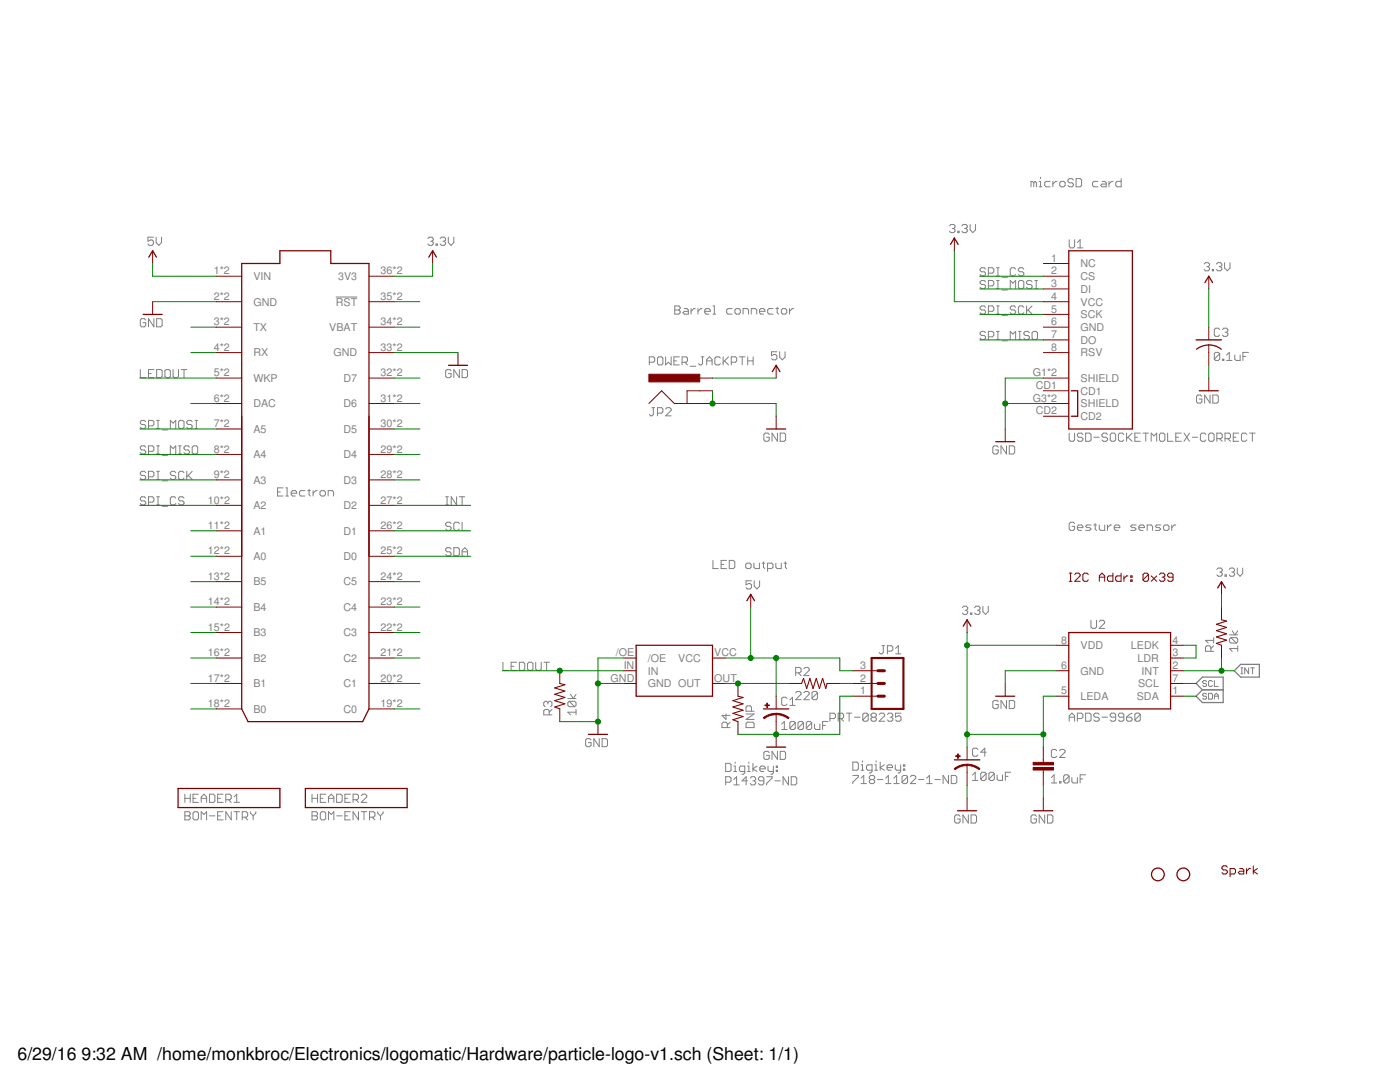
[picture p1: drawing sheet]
<svg xmlns="http://www.w3.org/2000/svg" width="279mm" height="216mm" viewBox="0 0 279 216" stroke-linecap="round" stroke-linejoin="round" font-family="sans-serif">
<g fill="none" stroke="#808080" stroke-width=".2">
<path d="M206.3 36.5l-.3-.3h-.2v1.1M206.3 36.5v.8M206.3 36.5l.3-.3 .2 .3v.8M207.4 36.2h.3v1.1M207.4 37.3h.5M207.7 35.4v.2M209.6 36.2h-.8l-.3 .3v.5l.3 .3h.8M210.1 36.2v1.1M210.9 36.2h-.2l-.6 .5M211.8 36.2h.5l.3 .3v.5l-.3 .3h-.5l-.3-.3v-.5zM214.2 35.9l-.2-.3h-.6l-.3 .3v.3l.3 .3h.6l.2 .2v.3l-.2 .3h-.6l-.3-.3M214.8 35.6h.8l.3 .3v1.1l-.3 .3h-.8z"/>
<path d="M219.1 36.2h-.8l-.3 .3v.5l.3 .3h.8M219.9 36.2h.6l.3 .3v.8h-.9l-.2-.3 .2-.3h.9M221.3 36.2v1.1M222.1 36.2h-.3l-.5 .5M223.8 35.6v1.7h-.9l-.2-.3v-.5l.2-.3h.9M30.6 47.3h-1.1v.8l.8-.2 .3 .2v.6l-.3 .3h-.5l-.3-.3M31.2 47.3v1.1l.5 .6 .5-.6v-1.1M67 59.3h4.3M85.4 47.6l.3-.3h.5l.3 .3v.3l-.3 .2M85.9 48.1h.3M86.2 48.1l.3 .3v.3l-.3 .3h-.5l-.3-.3M87 48.7h.3v.3h-.3z"/>
<path d="M87.8 47.6l.3-.3h.6l.2 .3v.3l-.2 .2M88.4 48.1h.3M88.7 48.1l.2 .3v.3l-.2 .3h-.6l-.3-.3M89.5 47.3v1.1l.5 .6 .6-.6v-1.1M189.5 45.1l.3-.3h.5l.3 .3v.2l-.3 .3M190.1 45.6h.2M190.3 45.6l.3 .3v.2l-.3 .3h-.5l-.3-.3M191.2 46.1h.2v.3h-.2zM192 45.1l.2-.3h.6l.2 .3v.2l-.2 .3M192.5 45.6h.3M192.8 45.6l.2 .3v.2l-.2 .3h-.6l-.2-.3M193.6 44.8v1.1l.5 .5 .6-.5v-1.1"/>
<path d="M196.7 53.7l-.3-.3h-.5l-.3 .3v.3l.3 .2h.5l.3 .3v.3l-.3 .3h-.5l-.3-.3M196.7 56.2l-.3-.2h-.5l-.3 .2v.3l.3 .3h.5l.3 .2v.3l-.3 .3h-.5l-.3-.3M197.3 57h.8l.2-.2v-.6l-.2-.2h-.8v1.6M197.3 54.5h.8l.2-.3v-.5l-.2-.3h-.8v1.7M198.9 56h.5M198.9 57.6h.5M198.9 53.4h.5M198.9 55.1h.5M199.2 53.4v1.7M199.2 56v1.6M200 57.9h1.1M200 55.3h1.1"/>
<path d="M201.6 57.6v-1.6l.5 .5 .6-.5v1.6M202.7 53.7l-.3-.3h-.5l-.3 .3v1.1l.3 .3h.5l.3-.3M203.5 56h.5l.3 .2v1.1l-.3 .3h-.5l-.3-.3v-1.1zM204.3 53.7l-.3-.3h-.5l-.3 .3v.3l.3 .2h.5l.3 .3v.3l-.3 .3h-.5l-.3-.3M206 56.2l-.3-.2h-.6l-.2 .2v.3l.2 .3h.6l.3 .2v.3l-.3 .3h-.6l-.2-.3M206.5 56h.6M206.5 57.6h.6M206.8 56v1.6M213.4 47.8v1.4l.3 .3h.5l.3-.3v-1.4M215 48.4l.6-.6v1.7M215 49.5h1.1M240.3 52.7l.3-.3h.5l.3 .3v.3l-.3 .2"/>
<path d="M240.8 53.2h.3M241.1 53.2l.3 .3v.3l-.3 .2h-.5l-.3-.2M241.9 53.8h.3v.2h-.3zM242.8 52.7l.2-.3h.6l.2 .3v.3l-.2 .2M243.3 53.2h.3M243.6 53.2l.2 .3v.3l-.2 .2h-.6l-.2-.2M244.4 52.4v1.1l.5 .5 .6-.5v-1.1M28 73.7v1.7h1.1M29.1 63.9l-.3-.3h-.5l-.3 .3v1l.3 .3h.5l.3-.3v-.5h-.6M29.6 74.5h.6M30.7 73.7h-1.1v1.7h1.1M30.7 63.6v1.6l-1.1-1.6v1.6"/>
<path d="M31.3 73.7h.8l.3 .3v1.1l-.3 .3h-.8zM31.3 63.6h.8l.3 .3v1l-.3 .3h-.8zM32.9 74l.3-.3h.5l.3 .3v1.1l-.3 .3h-.5l-.3-.3zM34.5 73.7v1.4l.3 .3h.5l.3-.3v-1.4M36.2 73.7h1.1M36.7 73.7v1.7M90 74l-.2-.3h-.6l-.3 .3v1.1l.3 .3h.6l.2-.3v-.6h-.5M91.7 73.7v1.7l-1.1-1.7v1.7M92.2 73.7h.8l.3 .3v1.1l-.3 .3h-.8zM129.6 72.3h.8l.3-.3v-.5l-.3-.3h-.8v1.6M131.2 71.5l.3-.3h.5l.3 .3v1.1l-.3 .2h-.5l-.3-.2zM132.8 71.2v1.6l.6-.5 .5 .5v-1.6"/>
<path d="M134.5 72h.5M134.7 61h.8l.2 .3v.3l-.2 .2 .2 .3v.3l-.2 .3h-.8zM134.7 61.8h.8M135.6 71.2h-1.1v1.6h1.1M136.1 72.3h.8l.3-.3v-.5l-.3-.3h-.8v1.6M136.6 61.6h.5l.3 .2v.9h-.8l-.3-.3 .3-.3h.8M136.7 72.3l.5 .5M137.8 73.1h1.1M137.9 61.6v1.1M138.7 61.6h-.2l-.6 .5M139.3 61.6v1.1M139.9 71.2h.6"/>
<path d="M140.1 61.6h-.3l-.5 .5M140.2 71.2v1.4l-.3 .2h-.2l-.3-.2M140.7 62.1h1.1v-.3l-.3-.2h-.6l-.2 .2v.6l.2 .3h.6M141 72h1.1M141 72.8v-1.1l.6-.5 .5 .5v1.1M142.3 61h.3v1.7M142.3 62.7h.5M143.8 71.5l-.3-.3h-.6l-.2 .3v1.1l.2 .2h.6l.3-.2M144.3 71.2v1.6M144.6 72l.8 .8M145.4 71.2l-1.1 1.1M145.9 72.3h.9l.2-.3v-.5l-.2-.3h-.9v1.6"/>
<path d="M146.1 61.6h-.8l-.3 .2v.6l.3 .3h.8M146.9 61.6h.6l.2 .2v.6l-.2 .3h-.6l-.2-.3v-.6zM147.6 71.2h1.1M148.1 71.2v1.6M148.3 62.7v-1.1h.8l.3 .2v.9M149.2 72h1.1M149.2 71.2v1.6M149.9 62.7v-1.1h.8l.3 .2v.9M150.3 71.2v1.6M151.6 62.1h1.1v-.3l-.3-.2h-.6l-.2 .2v.6l.2 .3h.6M154.3 61.6h-.8l-.3 .2v.6l.3 .3h.8M154.8 61.6h.6"/>
<path d="M155 70.2h-1v.8l.5-.3h.3l.2 .3v.5l-.2 .3h-.6l-.2-.3M155.1 61.3v1.1l.3 .3M155.6 70.2v1.1l.5 .5 .6-.5v-1.1M155.9 61.8l.3-.2h.5l.3 .2v.6l-.3 .3h-.5l-.3-.3zM157.6 61.6v1.1M158.4 61.6h-.3l-.5 .5M196.7 66.4l-.3-.3h-.5l-.3 .3v.3l.3 .2h.5l.3 .3v.3l-.3 .3h-.5l-.3-.3M196.7 61.3l-.3-.3h-.5l-.3 .3v.3l.3 .2h.5l.3 .3v.3l-.3 .3h-.5l-.3-.3M197.3 62.1h.8l.2-.3v-.5l-.2-.3h-.8v1.7M197.3 67.2h.8l.2-.3v-.5l-.2-.3h-.8v1.7M198.9 61h.5M198.9 62.7h.5"/>
<path d="M198.9 66.1h.5M198.9 67.8h.5M199.2 61v1.7M199.2 66.1v1.7M200 68h1.1M200 62.9h1.1M201.6 67.8v-1.7l.5 .6 .6-.6v1.7M202.7 61.3l-.3-.3h-.5l-.3 .3v.3l.3 .2h.5l.3 .3v.3l-.3 .3h-.5l-.3-.3M203.2 66.1h.6M203.2 67.8h.6M203.5 66.1v1.7M204.3 61.3l-.3-.3h-.5l-.3 .3v1.1l.3 .3h.5l.3-.3"/>
<path d="M204.9 61v1.7M205.1 61.8l.9 .9M205.4 66.4l-.3-.3h-.5l-.3 .3v.3l.3 .2h.5l.3 .3v.3l-.3 .3h-.5l-.3-.3M206 61l-1.1 1.1M206.2 66.1h.6l.3 .3v1.1l-.3 .3h-.6l-.2-.3v-1.1zM239.9 79.1l-.3-.3h-.5l-.3 .3v1.1l.3 .2h.5l.3-.2v-.6h-.6M241.5 78.8v1.6l-1.1-1.6v1.6M242 78.8h.9l.2 .3v1.1l-.2 .2h-.9zM243.4 65.8l-.3-.3h-.5l-.3 .3v1l.3 .3h.5l.3-.3M243.4 70.6l-.3-.3h-.5l-.3 .3v1.1M243.4 70.6v1.1l-.3 .2h-.5l-.3-.2M243.4 70.6l-1.1 1.1"/>
<path d="M244 65.8l.2-.3h.6l.2 .3v.2l-.2 .3M244 71.7h.2v.2h-.2zM244.5 66.3h.3M244.8 71.9h1.1M244.8 70.8l.5-.5v1.6M244.8 66.3l.2 .3v.2l-.2 .3h-.6l-.2-.3M246.4 70.8v.9l.3 .2h.8v-1.1M248.1 71.1h.5M249.2 70.3h-1.1v1.6M29.1 89.2l-.3-.2h-.5l-.3 .2v.3l.3 .3h.5l.3 .3v.2l-.3 .3h-.5l-.3-.3M29.1 84.2l-.3-.3h-.5l-.3 .3v.2l.3 .3h.5l.3 .3v.2l-.3 .3h-.5l-.3-.3M29.1 94.3l-.3-.3h-.5l-.3 .3v.3l.3 .3h.5l.3 .2v.3l-.3 .3h-.5l-.3-.3"/>
<path d="M29.1 99.4l-.3-.3h-.5l-.3 .3v.3l.3 .2h.5l.3 .3v.3l-.3 .3h-.5l-.3-.3M29.6 90.1h.8l.3-.3v-.6l-.3-.2h-.8v1.6M29.6 85h.8l.3-.3v-.5l-.3-.3h-.8v1.6M29.6 95.1h.8l.3-.2v-.6l-.3-.3h-.8v1.7M31.3 89h.5M31.3 90.6h.5M31.3 83.9h.5M31.3 85.5h.5M31.3 94h.5M31.3 95.7h.5M31.3 99.1h.5M31.5 83.9v1.6"/>
<path d="M31.5 89v1.6M31.5 94v1.7M31.5 99.1v1.7M32.4 85.8h1M32.4 90.9h1M32.4 95.9h1M34 85.5v-1.6l.5 .5 .6-.5v1.6M34 90.6v-1.6l.5 .5 .6-.5v1.6M35.1 94.3l-.3-.3h-.5l-.3 .3v.3l.3 .3h.5l.3 .2v.3l-.3 .3h-.5l-.3-.3M35.1 99.4l-.3-.3h-.5l-.3 .3v1.1l.3 .3h.5l.3-.3M35.6 89h.6M35.6 90.6h.6"/>
<path d="M35.9 83.9h.5l.3 .3v1l-.3 .3h-.5l-.3-.3v-1zM35.9 89v1.6M36.7 94.3l-.3-.3h-.5l-.3 .3v1.1l.3 .3h.5l.3-.3M36.7 99.4l-.3-.3h-.5l-.3 .3v.3l.3 .2h.5l.3 .3v.3l-.3 .3h-.5l-.3-.3M37.3 94v1.7M37.5 94.9l.9 .8M37.8 89.2l-.3-.2h-.5l-.3 .2v.3l.3 .3h.5l.3 .3v.2l-.3 .3h-.5l-.3-.3M38.4 89.2l.2-.2h.6l.3 .2v1.1l-.3 .3h-.6l-.2-.3zM38.4 84.2l-.3-.3h-.6l-.2 .3v.2l.2 .3h.6l.3 .3v.2l-.3 .3h-.6l-.2-.3M38.4 94l-1.1 1.1M38.9 83.9h.6M38.9 85.5h.6"/>
<path d="M39.2 83.9v1.6M55.4 98.2h.5M56.5 97.3h-1.1v1.7h1.1M57 97.3h.3v1.7M57 99h.6M58.1 98.4h1.1v-.2l-.3-.3h-.5l-.3 .3v.5l.3 .3h.5M60.9 97.9h-.9l-.2 .3v.5l.2 .3h.9M61.4 97.9h.5M61.7 97.6v1.1l.2 .3M62.5 97.9v1.1M63.3 97.9h-.3l-.5 .5M63.9 98.2l.2-.3h.6l.2 .3v.5l-.2 .3h-.6l-.2-.3z"/>
<path d="M65.5 99v-1.1h.8l.3 .3v.8M88.9 99.1h.6M89.2 99.1v1.7M91.1 99.1v1.7l-1.1-1.7v1.7M91.7 99.1h1.1M92.2 99.1v1.7M130.1 81.3h.6M130.4 81.3v1.4l-.3 .3h-.2l-.3-.3M131.2 82.4h.8l.3-.2v-.6l-.3-.3h-.8v1.7M132.8 81.6l.3-.3h.6l.2 .3v.3l-1.1 1.1h1.1M153.5 86.7l-.3-.3h-.5l-.3 .3v1.1l.3 .3h.5l.3-.3v-.6h-.5M155.2 86.4v1.7l-1.1-1.7v1.7"/>
<path d="M155.7 86.4h.8l.3 .3v1.1l-.3 .3h-.8zM199.2 89.2l-.2-.2h-.6l-.3 .2v1.1l.3 .3h.6l.2-.3v-.5h-.5M200.9 89v1.6l-1.1-1.6v1.6M201.4 89h.8l.3 .2v1.1l-.3 .3h-.8zM213.4 86.4v1.4l.3 .3h.5l.3-.3v-1.4M216.1 86.7l-.3-.3h-.5l-.3 .3v.3l.3 .2h.5l.3 .3v.3l-.3 .3h-.5l-.3-.3M216.7 86.4h.8l.2 .3v1.1l-.2 .3h-.8zM218.3 87.2h1.1M221 86.7l-.3-.3h-.5l-.3 .3v.3l.3 .2h.5l.3 .3v.3l-.3 .3h-.5l-.3-.3M221.6 86.7l.2-.3h.6l.3 .3v1.1l-.3 .3h-.6l-.2-.3zM224.3 86.7l-.3-.3h-.5l-.3 .3v1.1l.3 .3h.5l.3-.3M224.8 86.4v1.7"/>
<path d="M225.1 87.2l.8 .9M225.9 86.4l-1.1 1.1M226.5 87.2h.5M227.6 86.4h-1.1v1.7h1.1M228.1 86.4h1.1M228.7 86.4v1.7M229.7 88.1v-1.7l.6 .6 .5-.6v1.7M231.6 86.4h.6l.3 .3v1.1l-.3 .3h-.6l-.2-.3v-1.1zM233 86.4v1.7h1.1M234.7 87.2h.5M235.8 86.4h-1.1v1.7h1.1M236.3 86.4l1.1 1.7"/>
<path d="M237.4 86.4l-1.1 1.7M237.9 87.2h1.1M240.7 86.7l-.3-.3h-.6l-.2 .3v1.1l.2 .3h.6l.3-.3M241.5 86.4h.5l.3 .3v1.1l-.3 .3h-.5l-.3-.3v-1.1zM242.8 87.5h.8l.3-.3v-.5l-.3-.3h-.8v1.7M243.4 87.5l.5 .6M244.5 87.5h.8l.3-.3v-.5l-.3-.3h-.8v1.7M245 87.5l.6 .6M246.1 87.2h.6M247.2 86.4h-1.1v1.7h1.1M248.8 86.7l-.2-.3h-.6l-.2 .3v1.1l.2 .3h.6l.2-.3M249.4 86.4h1.1"/>
<path d="M249.9 86.4v1.7M29.6 100.2h.8l.3-.3v-.5l-.3-.3h-.8v1.7M31.3 100.8h.5M32.4 101h1M88.9 100.8h.6M90 104.5l-.2-.3h-.6l-.3 .3v.3l.3 .2h.6l.2 .3v.3l-.2 .2h-.6l-.3-.2M90 109.6l-.2-.3h-.6l-.3 .3v.2l.3 .3h.6l.2 .3v.2l-.2 .3h-.6l-.3-.3M90.6 109.3h.8l.3 .3v1l-.3 .3h-.8zM91.7 104.5l-.3-.3h-.6l-.2 .3v1.1l.2 .2h.6l.3-.2M92.2 104.2v1.6h1.1M92.2 110.9v-1.1l.6-.5 .5 .5v1.1M92.2 110.1h1.1"/>
<path d="M142.3 111.8v1.7h1.1M143.9 112.6h.6M145 111.8h-1.1v1.7h1.1M145.5 111.8h.9l.2 .3v1.1l-.2 .3h-.9zM148.8 112.6l.3-.2h.5l.3 .2v.6l-.3 .3h-.5l-.3-.3zM150 115.9h-1.1v.8l.5-.3h.3l.3 .3v.5l-.3 .3h-.6l-.2-.3M150.5 112.4v.8l.2 .3h.9v-1.1M150.5 115.9v1.1l.6 .5 .5-.5v-1.1M152.1 112.4h.5M152.4 112.1v1.1l.2 .3M153.2 113.5h.8l.3-.3v-.6l-.3-.2h-.8v1.6M154.8 112.4v.8l.3 .3h.8v-1.1"/>
<path d="M156.5 112.4h.5M156.7 112.1v1.1l.3 .3M214.5 104.5l-.3-.3h-.5l-.3 .3v1.1l.3 .2h.5l.3-.2v-.6h-.6M215 105.3h1.1v-.3l-.3-.2h-.5l-.3 .2v.6l.3 .2h.5M217.7 104.8h-.8l-.2 .2 .2 .3h.6l.2 .3-.2 .2h-.8M218.3 104.8h.5M218.6 104.5v1.1l.2 .2M219.4 104.8v.8l.2 .2h.9v-1M221 104.8v1M221.8 104.8h-.2l-.6 .5M222.4 105.3h1.1v-.3l-.3-.2h-.5l-.3 .2v.6l.3 .2h.5M226.7 104.8h-.8l-.2 .2 .2 .3h.6l.2 .3-.2 .2h-.8"/>
<path d="M227.3 105.3h1.1v-.3l-.3-.2h-.5l-.3 .2v.6l.3 .2h.5M228.9 105.8v-1h.8l.3 .2v.8M231.6 104.8h-.8l-.2 .2 .2 .3h.6l.2 .3-.2 .2h-.8M232.2 105l.3-.2h.5l.3 .2v.6l-.3 .2h-.5l-.3-.2zM233.8 104.8v1M234.7 104.8h-.3l-.6 .5M242.8 113.6l.3-.3h.5l.3 .3v.3l-.3 .3M243.4 114.2h.2M243.6 114.2l.3 .2v.3l-.3 .3h-.5l-.3-.3M244.5 114.7h.3v.3h-.3zM245.3 113.6l.3-.3h.5l.3 .3v.3l-.3 .3M245.8 114.2h.3"/>
<path d="M246.1 114.2l.3 .2v.3l-.3 .3h-.5l-.3-.3M246.9 113.3v1.1l.6 .6 .5-.6v-1.1M100.4 132.1v1.7h1.1M102 132.9h.6M103.1 132.1h-1.1v1.7h1.1M103.7 132.1h.8l.2 .3v1.1l-.2 .3h-.8zM105.3 132.4l.3-.3h.5l.3 .3v1.1l-.3 .3h-.5l-.3-.3zM106.9 132.1v1.4l.3 .3h.5l.3-.3v-1.4M108.6 132.1h1M109.1 132.1v1.7M113.3 139.4h1.7M113.6 139.9h1.1l.3 .3v.5l-.3 .3"/>
<path d="M113.6 139.9l-.3 .3v.5l.3 .3h1.1M113.6 139.9l1.1 1.1M113.9 138.6l.5 .8 .6-.8M157.1 139.4l-.3-.3h-.5l-.3 .3v1.1l.3 .3h.5l.3-.3M157.6 139.7l.6-.6v1.7M158.8 134.3h.8l.3-.3v-.5l-.3-.3h-.8v1.6M158.8 138.2l.2-.2h.6l.3 .2v.3l-1.1 1.1h1.1M159.3 134.3l.6 .5M160.4 138.2l.3-.2h.5l.3 .2v.3l-1.1 1.1h1.1M160.4 133.5l.3-.3h.5l.3 .3v.2l-1.1 1.1h1.1M163.1 138.2v1.1l-.2 .3h-.6l-.2-.3M163.1 138.2l-.2-.2h-.6l-.2 .2v1.1"/>
<path d="M163.1 138.2l-1 1.1M176 128.8h.6M176.3 128.8v1.4l-.3 .3h-.3l-.2-.3M177.1 129.9h.8l.3-.3v-.5l-.3-.3h-.8v1.7M178.7 130.5h1.1M178.7 129.4l.6-.6v1.7M192 121.2l.3-.2h.6l.2 .2v.3l-.2 .3M192.6 121.8h.3M192.9 121.8l.2 .2v.3l-.2 .3h-.6l-.3-.3M193.7 122.3h.3v.3h-.3zM194.5 121.2l.3-.2h.5l.3 .2v.3l-.3 .3M195.1 121.8h.2"/>
<path d="M195.3 121.8l.3 .2v.3l-.3 .3h-.5l-.3-.3M196.2 121v1l.5 .6 .5-.6v-1M200.9 139.8v1.6l-1.1-1.6v1.6M201.4 139.8h.8l.3 .2v1.1l-.3 .3h-.8zM217.7 123.8v1.3l.3 .3h.5l.3-.3v-1.3M219.4 124l.2-.2h.6l.3 .2v.3l-1.1 1.1h1.1M240.8 136l-.2-.2h-.4l-.2 .2 .2 .4h.4l.2 .2-.2 .4h-.4l-.2-.2M240.8 138.5l-.2-.2h-.4l-.2 .2 .2 .4h.4l.2 .2-.2 .4h-.4l-.2-.2M241.2 138.3h.6l.2 .2v.8l-.2 .2h-.6zM241.7 130v-.9l-.3-.2h-.5l-.3 .2v.9h1.6M242 136l-.2-.2h-.4l-.2 .2v.8l.2 .2h.4l.2-.2M242.2 127.2v1.1"/>
<path d="M242.2 128.9l-.5 .5M242.2 127.8h-1.6l.5 .5M242.4 139.5v-.8l.3-.4 .4 .4v.8M242.4 135.8v1.2h.7M242.4 138.9h.7M245.4 126.7h1.6M245.7 127.2h1l.3 .3v.6l-.3 .2M245.7 127.2l-.3 .3v.6l.3 .2h1M245.7 127.2l1 1.1M245.9 125.9l.6 .8 .5-.8M247 129.4h-1.6l.5 .6M247 128.9v1.1"/>
<path d="M247.6 134.4h.4M247.6 133.3h.4M247.8 133.3v1.1M249.2 133.3v1.1l-.8-1.1v1.1M249.6 133.3h.8M250 133.3v1.1M36.9 158.5v1.6M36.9 159.3h1.1M38 158.5v1.6M38.5 159.3h.6M39.6 158.5h-1.1v1.6h1.1M40.2 159.3h1"/>
<path d="M41.8 158.5h.8l.3 .2v1.1l-.3 .3h-.8zM43.4 159.3h.6M44.5 158.5h-1.1v1.6h1.1M45.1 159.6h.8l.2-.3v-.6l-.2-.2h-.8v1.6M45.6 159.6l.5 .5M46.7 159l.5-.5v1.6M62.3 159.3h1.1M62.3 158.5v1.6M63.4 158.5v1.6M63.9 159.3h.6M65 158.5h-1.1v1.6h1.1M65.6 159.3h1"/>
<path d="M67.2 158.5h.8l.3 .2v1.1l-.3 .3h-.8zM68.8 159.3h.6M69.9 158.5h-1.1v1.6h1.1M70.5 159.6h.8l.2-.3v-.6l-.2-.2h-.8v1.6M71 159.6l.5 .5M72.1 158.7l.3-.2h.5l.3 .2v.3l-1.1 1.1h1.1M109.3 140.2l-.2-.3h-.3l-.3 .3v.5l.3 .3M109.3 140.2l.3-.3h.3l.3 .3v.5l-.3 .3M109.3 140.2v.3M109.6 142.6v-.8l-.3-.2h-.5l-.3 .2v.8h1.7M110.2 141.6l-.6 .5M115 142.1h-1.7l.6 .5"/>
<path d="M115 141.6v1M118 147.6l-.3-.2h-.5l-.3 .2v1.1l.3 .3h.5l.3-.3v-.5h-.6M119.6 147.4v1.6l-1.1-1.6v1.6M120.2 147.4h.8l.2 .2v1.1l-.2 .3h-.8zM144.8 152.3h.8l.3 .3v1.1l-.3 .2h-.8zM144.8 156.1h.8l.3-.3v-.5l-.3-.3h-.8v1.6M144.9 142.5v1.1l-.8-.9h1.6M145.2 145.2v-.8l-.3-.3h-.5l-.3 .3v.8h1.6M145.7 144.1l-.5 .6M146.5 152.9h.2v1M146.5 153.9h.5M146.5 155.5l.5-.5v1.6"/>
<path d="M146.5 156.6h1M146.7 152.1v.2M148.6 153.9h-.8l-.2-.2v-.6l.2-.2h.8v1.3l-.2 .3h-.3M148.9 142.5h1.6l-1.6 1.1h1.6M149.1 144.1h1.1l.3 .3v.8h-1.6v-.8zM149.2 152.9h.3v1M149.2 153.9h.5M149.2 155.8h-1.1l.8-.8v1.6M149.5 152.1v.2M149.7 155.3l.3-.3h.5l.3 .3v.2l-.3 .3M150 141.9v-.8l-.3-.3h-.6l-.2 .3v.8h1.6M150.3 152.3v1.6"/>
<path d="M150.3 155.8h.2M150.5 155.8l.3 .3v.2l-.3 .3h-.5l-.3-.3M151.1 152.9l-.8 .5 .8 .5M151.6 153.4h1.1v-.3l-.3-.2h-.5l-.3 .2v.6l.3 .2h.5M152.4 155.8h-.8l-.2-.3v-.2l.2-.3h.6l.2 .3v1l-.2 .3h-.6l-.2-.3M153 155h1.1v.3l-1.1 1v.3M153.3 152.9v.8l.2 .2h.8M153.5 150.2l-.3-.3h-.5l-.3 .3v1.1l.3 .2h.5l.3-.2v-.6h-.5M154.3 152.9v1.3l-.2 .3h-.3M154.6 155.8h1.1M154.9 153.7h.3v.2h-.3zM154.9 152.9h.3v.2h-.3z"/>
<path d="M155.2 149.9v1.6l-1.1-1.6v1.6M155.7 149.9h.8l.3 .3v1.1l-.3 .2h-.8zM156 144.5l.5-.5v1.6M156 145.6h1.1M157.4 155v1.6l-1.1-1.6v1.6M157.6 140.8h1.1M157.9 155h.8l.3 .3v1l-.3 .3h-.8zM158.7 144.2v1.1l-.3 .3h-.5l-.3-.3M158.7 144.2l-.3-.2h-.5l-.3 .2v1.1M158.7 144.2l-1.1 1.1M160.3 144.2v1.1l-.2 .3h-.6l-.2-.3M160.3 144.2l-.2-.2h-.6l-.2 .2v1.1"/>
<path d="M160.3 144.2l-1 1.1M162 144.2v1.1l-.3 .3h-.5l-.3-.3M162 144.2l-.3-.2h-.5l-.3 .2v1.1M162 144.2l-1.1 1.1M162.5 144.5v.8l.3 .3h.8v-1.1M164.2 144.8h.5M165.2 144h-1v1.6M165.6 143.4h.9l.2-.3v-.5l-.2-.3h-.9v1.6M167.3 143.4h.8l.3-.3v-.5l-.3-.3h-.8v1.6M167.8 143.4l.6 .5M168.9 142.3h1.1M169.5 142.3v1.6"/>
<path d="M170.2 152.1h.8l.3 .2v1.1l-.3 .3h-.8zM170.2 154.7h1.1v.3l-1.1 1.1v.3M170.5 143.1h1.1M171.9 153.7h.5M171.9 152.6h.2v1.1M171.9 155.3l.5-.6v1.7M171.9 156.4h1M172.1 151.8v.3M173.3 142.6l-.3-.3h-.6l-.2 .3v1.1M173.3 142.6v1.1l-.3 .2h-.6l-.2-.2M173.3 142.6l-1.1 1.1M173.8 155.6l-.3-.3v-.3l.3-.3h.5l.3 .3v.3l-.3 .3"/>
<path d="M173.8 155.6l-.3 .2v.3l.3 .3h.5l.3-.3v-.3l-.3-.2M173.8 155.6h.5M174 153.7h-.8l-.3-.3v-.5l.3-.3h.8v1.4l-.2 .2h-.3M174.1 143.1l-.3-.3v-.2l.3-.3h.5l.3 .3v.2l-.3 .3M174.1 143.1h.5M174.1 143.1l-.3 .3v.3l.3 .2h.5l.3-.2v-.3l-.3-.3M174.6 153.7h.5M174.6 152.6h.2v1.1M174.8 151.8v.3M175.1 155.6h1.1M175.5 142.6l.2-.3h.6l.3 .3v.2l-1.1 1.1h1.1M175.7 152.1v1.6"/>
<path d="M176.5 152.6l-.8 .6 .8 .5M176.8 156.4h1M176.8 155.3l.5-.6v1.7M177 153.2h1.1v-.3l-.3-.3h-.5l-.3 .3v.5l.3 .3h.5M177.1 142.6l.3-.3h.5l.3 .3v.2l-.3 .3M177.6 143.1h.3M177.9 143.1l.3 .3v.3l-.3 .2h-.5l-.3-.2M178.4 156.4h1.1M178.4 155.3l.5-.6v1.7M178.7 152.6v.8l.2 .3h.8M179.7 152.6v1.4l-.2 .2h-.3M179.8 142.3h-1.1v.8l.6-.3h.2l.3 .3v.6l-.3 .2h-.5l-.3-.2"/>
<path d="M180.3 153.4h.3v.3h-.3zM180.3 152.6h.3v.3h-.3zM181.1 155v1.1l-.3 .3h-.5l-.3-.3M181.1 155l-.3-.3h-.5l-.3 .3v1.1M181.1 155l-1.1 1.1M181.7 155l.2-.3h.6l.3 .3v.3l-1.1 1.1h1.1M183.3 155.6h1.1M184.9 156.4h1.1M184.9 155.3l.6-.6v1.7M186.6 155.6h1.1M189.3 154.7v1.7l-1.1-1.7v1.7M189.8 154.7h.9l.2 .3v1.1l-.2 .3h-.9z"/>
<path d="M194.1 154.6l.5-.5v1.6M194.1 155.7h1.1M195.2 149.5l-.3-.2h-.5l-.3 .2v1.1l.3 .3h.5l.3-.3M196.8 154.4v1l-.3 .3h-.5l-.3-.3M196.8 154.4l-.3-.3h-.5l-.3 .3v1M196.8 154.4l-1.1 1M196.8 150.1h-1.1l.8-.8v1.6M198.4 154.4v1l-.2 .3h-.6l-.2-.3M198.4 154.4l-.2-.3h-.6l-.2 .3v1M198.4 154.4l-1 1M199 154.6v.8l.3 .3h.8v-1.1M199.2 140l-.2-.2h-.6l-.3 .2v1.1l.3 .3h.6l.2-.3v-.5h-.5"/>
<path d="M200.6 154.9h.6M201.7 154.1h-1.1v1.6M209.8 155.2l.6-.6v1.6M209.8 156.2h1.1M210.9 149.8l-.3-.3h-.5l-.3 .3v1.1l.3 .3h.5l.3-.3M211.5 156h.2v.2h-.2zM211.5 149.8l.2-.3h.6l.3 .3v.3l-1.1 1.1h1.1M213.4 154.9v1.1l-.3 .2h-.5l-.3-.2M213.4 154.9l-.3-.3h-.5l-.3 .3v1.1M213.4 154.9l-1.1 1.1M213.4 143.9v-1.1l.5-.5 .6 .5v1.1M213.4 143.1h1.1"/>
<path d="M213.9 155.2v.8l.3 .2h.8v-1M215 143.4h.8l.3-.3v-.5l-.3-.3h-.8v1.6M215.6 155.4h.5M216.6 154.6h-1v1.6M216.7 142.3h.8l.2 .3v1.1l-.2 .2h-.8zM219.4 142.6l-.3-.3h-.5l-.3 .3v.2l.3 .3h.5l.3 .3v.3l-.3 .2h-.5l-.3-.2M219.9 143.1h1.1M222.7 143.1h-.9l-.2-.3v-.2l.2-.3h.6l.3 .3v1.1l-.3 .2h-.6l-.2-.2M224.3 143.1h-.8l-.3-.3v-.2l.3-.3h.5l.3 .3v1.1l-.3 .2h-.5l-.3-.2M224.8 143.1h.9l.2 .3v.3l-.2 .2h-.6l-.3-.2zM225.9 142.3l-.5 .3-.6 .5M227.6 142.6l-.3-.3h-.6l-.2 .3v1.1"/>
<path d="M227.6 142.6v1.1l-.3 .2h-.6l-.2-.2M227.6 142.6l-1.1 1.1M36.9 162h.8l.3 .2v.3l-.3 .3 .3 .3v.2l-.3 .3h-.8zM36.9 162.8h.8M38.8 162h.5l.3 .2v1.1l-.3 .3h-.5l-.3-.3v-1.1zM40.2 160.1v-1.1l.5-.5 .5 .5v1.1M40.2 163.6v-1.6l.5 .5 .5-.5v1.6M41.8 162.8h1.1M43.4 162.8h.6M44.5 162h-1.1v1.6h1.1M46.1 162v1.6l-1-1.6v1.6M46.7 160.1h1.1"/>
<path d="M46.7 162h1.1M47.2 162v1.6M48.3 163.1h.8l.3-.3v-.6l-.3-.2h-.8v1.6M48.9 163.1l.5 .5M50 162v.2l.5 .6M50.5 162.8v.8M51.1 162v.2l-.6 .6M62.3 162h.8l.3 .2v.3l-.3 .3 .3 .3v.2l-.3 .3h-.8zM62.3 162.8h.8M64.2 162h.5l.3 .2v1.1l-.3 .3h-.5l-.3-.3v-1.1zM65.6 160.1v-1.1l.5-.5 .5 .5v1.1M65.6 163.6v-1.6l.5 .5 .5-.5v1.6"/>
<path d="M67.2 162.8h1.1M68.8 162.8h.6M69.9 162h-1.1v1.6h1.1M71.5 162v1.6l-1-1.6v1.6M72.1 162h1.1M72.6 162v1.6M73.7 163.1h.8l.3-.3v-.6l-.3-.2h-.8v1.6M74.3 163.1l.5 .5M75.4 162v.2l.5 .6M75.9 162.8v.8M76.5 162v.2l-.6 .6M191.6 162.9l-.3-.3h-.5l-.3 .3v1.1l.3 .2h.5l.3-.2v-.6h-.5"/>
<path d="M193.3 162.6v1.6l-1.1-1.6v1.6M193.8 162.6h.8l.3 .3v1.1l-.3 .2h-.8zM206.8 162.9l-.2-.3h-.6l-.2 .3v1.1l.2 .2h.6l.2-.2v-.6h-.5M208.5 162.6v1.6l-1.1-1.6v1.6M209 162.6h.8l.3 .3v1.1l-.3 .2h-.8z"/>
</g>
<path d="M238.7 136.4l1.3-1.3h4.1v5.1h-4.1l-1.3-1.3 1.3-1.3zM240 137.6h4.1M246.3 133.8l1.3-1.2h3.7v2.5h-3.7z" fill="none" stroke="#808080" stroke-width=".25"/>
<g fill="none" stroke="#800000" stroke-width=".2">
<path d="M30.5 50v2.6M43.2 55.1h5M73.6 55.1h5.1M86.3 50v2.6M190.5 47.5v2.5M208.2 55.1h5.1M208.2 57.7h5.1M208.2 52.6h5.1M241.2 55.1v2.6M30.5 60.2v2.5M43.2 60.2h5M43.2 65.3h5"/>
<path d="M43.2 70.4h5M43.2 75.4h5M73.6 60.2h5.1M73.6 65.3h5.1M73.6 70.4h5.1M73.6 75.4h5.1M91.4 70.4v2.5M139.7 75.4h2.5M142.2 78h-5.1v2.5M154.9 72.9v2.5M208.2 60.2h5.1M208.2 65.3h5.1"/>
<path d="M208.2 70.4h5.1M208.2 75.4h5.1M208.2 62.7h5.1M208.2 67.8h5.1M208.2 78h5.1M241.2 65.3v2.5M241.2 68.8v4.1M241.2 75.4v2.6M43.2 80.5h5M43.2 85.6h5M43.2 90.7h5M43.2 95.8h5"/>
<path d="M73.6 80.5h5.1M73.6 85.6h5.1M73.6 90.7h5.1M73.6 95.8h5.1M129.5 80.5l2.5-2.5 2.6 2.5h7.6M154.9 83.1v2.5M200.6 85.6v2.5M208.2 80.5h5.1M208.2 83.1h5.1M43.2 100.8h5M43.2 105.9h5M43.2 111h5"/>
<path d="M43.2 116.1h5M73.6 100.8h5.1M73.6 105.9h5.1M73.6 111h5.1M73.6 116.1h5.1M149.8 118.6v2.5M213.4 116h.5M213.4 114.4h.5M213.7 114.4v1.6M214.5 114.6l.2-.2h.6l.3 .2v.3l-1.1 1.1h1.1M217.2 114.6l-.3-.2h-.5l-.3 .2v1.1l.3 .3h.5l.3-.3M219.4 116v-1.1l.5-.5 .6 .5v1.1"/>
<path d="M219.4 115.2h1.1M222.1 114.4v1.6h-.8l-.3-.3v-.5l.3-.3h.8M223.7 114.4v1.6h-.8l-.2-.3v-.5l.2-.3h.8M224.3 114.9v1.1M225.1 114.9h-.3l-.5 .5M225.7 115.7h.2v.3h-.2zM225.7 114.9h.2v.3h-.2zM229.2 114.6v1.1l-.3 .3h-.5l-.3-.3M229.2 114.6l-.3-.2h-.5l-.3 .2v1.1M229.2 114.6l-1.1 1.1M229.7 114.9l1.1 1.1M230.8 114.9l-1.1 1.1"/>
<path d="M231.4 114.6l.2-.2h.6l.3 .2v.3l-.3 .3M231.9 115.2h.3M232.2 115.2l.3 .2v.3l-.3 .3h-.6l-.2-.3M234.1 115.2h-.8l-.3-.3v-.3l.3-.2h.5l.3 .2v1.1l-.3 .3h-.5l-.3-.3M243.8 116.1v2.5M43.2 121.1h5M43.2 126.2h5M43.2 131.3h5M43.2 136.4h5M73.6 121.1h5.1M73.6 126.2h5.1M73.6 131.3h5.1"/>
<path d="M73.6 136.4h5.1M111.7 133.8v2.6M124.4 131.3h2.6M124.4 136.4h2.6M124.4 133.8h2.6M142.2 131.3h2.5M142.2 136.4h2.5M147.3 136.4v2.5M154.9 138.9v2.6M157.4 136.4h2.6M165.1 136.4h2.5M170.1 136.4h5.1"/>
<path d="M170.1 133.8h5.1M170.1 138.9h5.1M193 123.7v2.5M200.6 136.4v2.5M210.8 133.8h2.5M210.8 138.9h2.5M210.8 128.8h2.5M233.6 131.3h2.6M233.6 136.4h2.6M233.6 133.8h2.6M233.6 138.9h2.6M233.6 128.8h2.6"/>
<path d="M243.8 121.1v2.6M243.8 128.8v2.5M43.2 141.5h5M73.6 141.5h5.1M111.7 141.5v2.5M119.3 144v2.5M147.3 144v2.5M154.9 142.5v6.6M193 149.1v2.5M193 152.6v4.1M193 159.2v2.6M208.2 149.1v3"/>
<path d="M208.2 153.6v3.1M208.2 159.2v2.6M244.9 173l-.2-.2h-.6l-.2 .2v.3l.2 .3h.6l.2 .2v.3l-.2 .3h-.6l-.2-.3M245.5 174.4h.8l.3-.3v-.5l-.3-.3h-.8v1.6M247.4 173.3h.5l.3 .3v.8h-.8l-.3-.3 .3-.3h.8M248.8 173.3v1.1M249.6 173.3h-.3l-.5 .5M250.1 172.8v1.6M251 173.3l-.9 .5 .9 .6"/>
</g>
<g fill="none" stroke="#800000" stroke-width=".25">
<path d="M29.7 51.3l.8-1.3 .7 1.3M48.2 52.6h7.7v-2.6h10.1v2.6h7.6v88.9l-1.2 2.5h-22.9l-1.3-2.5zM85.6 51.3l.7-1.3 .8 1.3M189.7 48.8l.8-1.3 .7 1.3M213.3 50h12.7v35.6h-12.7zM240.5 56.4l.7-1.3 .8 1.3M28.6 62.7h3.8M89.5 72.9h3.8M154.1 74.2l.8-1.3 .8 1.3M213.8 78h1.3v5.1h-1.3M238.7 67.8h5.1M239.3 78h3.8"/>
<path d="M241.2 68.8l1.6 .3 .9 .6M241.2 68.8l-1.5 .4-.9 .5M153 85.6h3.8M198.7 88.1h3.8M149.1 119.9l.7-1.3 .8 1.3M243 117.3l.8-1.2 .7 1.2M127 128.8h15.2v10.1h-15.2zM192.2 124.9l.8-1.2 .8 1.2M198.7 138.9h3.8M213.3 126.2h20.3v15.3h-20.3zM35.5 157.3h20.4v3.8h-20.4zM60.9 157.3h20.4v3.8h-20.4z"/>
<path d="M117.4 146.5h3.8M152.4 141.5h5M153 149.1h3.8M190.5 151.6h5M191.1 161.8h3.8M206.3 161.8h3.8"/>
<circle cx="231.1" cy="174.5" r="1.27"/>
<circle cx="236.2" cy="174.5" r="1.27"/>
</g>
<path d="M173.9 131.3h6.4v10.2h-6.4z" fill="none" stroke="#800000" stroke-width=".42"/>
<path d="M175.2 133.8h1.3M175.2 136.4h1.3M175.2 138.9h1.3" fill="none" stroke="#800000" stroke-width=".61"/>
<g fill="#800000" stroke="#800000" stroke-width=".2">
<path d="M152.7 140.7h.8v.1h-.8z"/>
<path d="M153 140.3h.2v.9h-.2z"/>
<path d="M129.5 74.7h10.2v1.5h-10.2z"/>
<path d="M206.2 153.1h4v.5h-4z"/>
<path d="M206.2 152.1h4v.5h-4z"/>
<path d="M190.7 150.8h.9v.1h-.9z"/>
<path d="M191.1 150.4h.1v.9h-.1z"/>
</g>
<g fill="#800000" stroke="#800000" stroke-width=".2">
<path d="M154.9 142.3l1.4 .3 1.2 .6-.2 .2-.9-.5-1.5-.3z" fill-rule="evenodd"/>
<path d="M152.4 143.2l1.1-.6 1.4-.3v.3l-1 .1-1.4 .7z" fill-rule="evenodd"/>
<path d="M193 152.5h.3a3.9 3.9 0 0 1 2.3 .9l-.2 .2-1.4-.7-1-.2z" fill-rule="evenodd"/>
<path d="M190.4 153.4l1.2-.7 1.4-.2v.3l-1 .1-1.4 .7z" fill-rule="evenodd"/>
</g>
<path d="M111.7 136.4l1 .2-2 .7 2 .6-2 .6 2 .7-2 .6 2 .6-2 .7 1 .4M147.3 138.9l1 .3-2 .6 2 .6-2 .7 2 .6-2 .6 2 .7-2 .6 1 .4M160 136.4l.4-1 .6 2 .6-2 .7 2 .6-2 .6 2 .7-2 .6 2 .3-1M243.8 123.7l1 .2-2 .7 2 .6-2 .6 2 .7-2 .6 2 .6-2 .7 1 .4" fill="none" stroke="#800000" stroke-width=".21"/>
<g fill="none" stroke="#008000" stroke-width=".2">
<path d="M30.5 52.6v2.5h12.7M86.3 52.6v2.5h-7.6M190.5 50v10.2h17.7M195.5 55.1h12.7M195.5 57.7h12.7M241.2 57.7v7.6M27.9 75.4h15.3M30.5 60.2h12.7M38.1 70.4h5.1M38.1 65.3h5.1M78.7 75.4h5.1M78.7 70.4h12.7"/>
<path d="M78.7 60.2h5.1M78.7 65.3h5.1M142.2 78v2.5h12.7v2.6M142.2 75.4h12.7M195.5 67.8h12.7M195.5 62.7h12.7M208.2 75.4h-7.6v10.2M241.2 72.9v2.5M27.9 85.6h15.3M27.9 90.7h15.3M27.9 95.8h15.3M38.1 80.5h5.1"/>
<path d="M78.7 80.5h5.1M78.7 85.6h5.1M78.7 90.7h5.1M78.7 95.8h5.1M200.6 80.5h7.6M27.9 100.8h15.3M38.1 105.9h5.1M38.1 111h5.1M38.1 116.1h5.1M78.7 100.8h15.2M78.7 105.9h15.2M78.7 111h15.2"/>
<path d="M78.7 116.1h5.1M243.8 118.6v2.5M38.1 131.3h5.1M38.1 136.4h5.1M38.1 121.1h5.1M38.1 126.2h5.1M78.7 131.3h5.1M78.7 136.4h5.1M78.7 121.1h5.1M78.7 126.2h5.1M100.3 133.8h24.1M119.3 136.4h5.1"/>
<path d="M124.4 131.3h-5.1v12.7h-7.6M144.7 131.3h22.9v2.5h2.5M144.7 136.4h12.7M149.8 121.1v10.2M154.9 131.3v7.6M167.6 136.4h2.5M170.1 138.9h-2.5v7.6h-20.3M193 126.2v22.9M193 128.8h17.8M210.8 133.8h-10.2v2.6M210.8 138.9h-2.6v10.2M236.2 128.8h2.5v2.5h-2.5"/>
<path d="M236.2 133.8h10.1M236.2 136.4h2.5M236.2 138.9h2.5M243.8 131.3v2.5M38.1 141.5h5.1M78.7 141.5h5.1M193 146.5h15.2M193 156.7v2.5M208.2 156.7v2.5"/>
</g>
<g fill="#008000" stroke="#008000" stroke-width=".2">
<circle cx="149.8" cy="131.3" r=".51"/>
<circle cx="154.9" cy="131.3" r=".51"/>
<circle cx="119.3" cy="136.4" r=".51"/>
<circle cx="119.3" cy="144" r=".51"/>
<circle cx="154.9" cy="146.5" r=".51"/>
<circle cx="200.6" cy="80.5" r=".51"/>
<circle cx="142.2" cy="80.5" r=".51"/>
<circle cx="208.2" cy="146.5" r=".51"/>
<circle cx="193" cy="146.5" r=".51"/>
<circle cx="193" cy="128.8" r=".51"/>
<circle cx="243.8" cy="133.8" r=".51"/>
<circle cx="111.7" cy="133.8" r=".51"/>
<circle cx="147.3" cy="136.4" r=".51"/>
</g>
<g font-size="3.5">
<text x="3.5" y="211.4">6/29/16</text>
<text x="16.3" y="211.4">9:32 AM /home/monkbroc/Electronics/logomatic/Hardware/particle-logo-v1.sch (Sheet: 1/1)</text>
</g>
<g font-size="2.1" fill="#808080">
<text x="209.8" y="52.2">1</text>
<text x="215.6" y="53.3">NC</text>
<text x="42.7" y="54.8">1*2</text>
<text x="42.7" y="59.8">2*2</text>
<text x="50.6" y="55.9">VIN</text>
<text x="67.5" y="55.9">3V3</text>
<text x="76" y="54.8">36*2</text>
<text x="76" y="59.8">35*2</text>
<text x="209.8" y="54.8">2</text>
<text x="209.8" y="57.3">3</text>
<text x="209.8" y="59.8">4</text>
<text x="215.6" y="55.9">CS</text>
<text x="215.6" y="58.4">DI</text>
<text x="42.7" y="64.9">3*2</text>
<text x="50.6" y="61">GND</text>
<text x="67" y="61">RST</text>
<text x="76" y="64.9">34*2</text>
<text x="209.8" y="64.9">6</text>
<text x="209.8" y="62.4">5</text>
<text x="215.6" y="61">VCC</text>
<text x="215.6" y="63.5">SCK</text>
<text x="42.7" y="70">4*2</text>
<text x="50.6" y="66">TX</text>
<text x="50.6" y="71.1">RX</text>
<text x="65.7" y="66">VBAT</text>
<text x="66.6" y="71.1">GND</text>
<text x="76" y="70">33*2</text>
<text x="209.8" y="70">8</text>
<text x="209.8" y="67.5">7</text>
<text x="215.6" y="66">GND</text>
<text x="215.6" y="71.1">RSV</text>
<text x="215.6" y="68.6">DO</text>
<text x="42.7" y="75.1">5*2</text>
<text x="50.6" y="76.2">WKP</text>
<text x="68.6" y="76.2">D7</text>
<text x="76" y="75.1">32*2</text>
<text x="206.1" y="75.1">G1*2</text>
<text x="206.7" y="77.6">CD1</text>
<text x="215.6" y="76.2">SHIELD</text>
<text x="42.7" y="80.2">6*2</text>
<text x="50.6" y="81.3">DAC</text>
<text x="68.6" y="81.3">D6</text>
<text x="76" y="80.2">31*2</text>
<text x="206.1" y="80.2">G3*2</text>
<text x="206.7" y="82.7">CD2</text>
<text x="215.6" y="81.3">SHIELD</text>
<text x="215.6" y="78.7">CD1</text>
<text x="215.6" y="83.8">CD2</text>
<text x="42.7" y="85.2">7*2</text>
<text x="50.6" y="86.4">A5</text>
<text x="68.6" y="86.4">D5</text>
<text x="76" y="85.2">30*2</text>
<text x="42.7" y="90.3">8*2</text>
<text x="42.7" y="95.4">9*2</text>
<text x="50.6" y="91.4">A4</text>
<text x="68.6" y="91.4">D4</text>
<text x="76" y="90.3">29*2</text>
<text x="76" y="95.4">28*2</text>
<text x="41.5" y="100.5">10*2</text>
<text x="50.6" y="96.5">A3</text>
<text x="50.6" y="101.6">A2</text>
<text x="68.6" y="96.5">D3</text>
<text x="68.6" y="101.6">D2</text>
<text x="76" y="100.5">27*2</text>
<text x="41.5" y="105.6">11*2</text>
<text x="50.6" y="106.7">A1</text>
<text x="68.6" y="106.7">D1</text>
<text x="76" y="105.6">26*2</text>
<text x="41.5" y="110.6">12*2</text>
<text x="50.6" y="111.8">A0</text>
<text x="68.6" y="111.8">D0</text>
<text x="76" y="110.6">25*2</text>
<text x="41.5" y="115.7">13*2</text>
<text x="50.6" y="116.8">B5</text>
<text x="68.6" y="116.8">C5</text>
<text x="76" y="115.7">24*2</text>
<text x="41.5" y="120.8">14*2</text>
<text x="41.5" y="125.9">15*2</text>
<text x="50.6" y="121.9">B4</text>
<text x="68.6" y="121.9">C4</text>
<text x="76" y="120.8">23*2</text>
<text x="76" y="125.9">22*2</text>
<text x="41.5" y="130.9">16*2</text>
<text x="50.6" y="127">B3</text>
<text x="68.6" y="127">C3</text>
<text x="76" y="130.9">21*2</text>
<text x="122.9" y="130.9">/OE</text>
<text x="142.6" y="130.9">VCC</text>
<text x="211.8" y="128.4">8</text>
<text x="215.6" y="129.5">VDD</text>
<text x="225.7" y="129.5">LEDK</text>
<text x="234" y="128.4">4</text>
<text x="234" y="130.9">3</text>
<text x="41.5" y="136">17*2</text>
<text x="50.6" y="132.1">B2</text>
<text x="50.6" y="137.1">B1</text>
<text x="68.6" y="132.1">C2</text>
<text x="68.6" y="137.1">C1</text>
<text x="76" y="136">20*2</text>
<text x="121.9" y="136">GND</text>
<text x="124.5" y="133.5">IN</text>
<text x="129.3" y="132.1">/OE</text>
<text x="129.3" y="134.6">IN</text>
<text x="129.3" y="137.1">GND OUT</text>
<text x="135.4" y="132.1">VCC</text>
<text x="142.6" y="136">OUT</text>
<text x="171.7" y="136">2</text>
<text x="171.7" y="133.5">3</text>
<text x="211.8" y="133.5">6</text>
<text x="215.6" y="134.6">GND</text>
<text x="227" y="132.1">LDR</text>
<text x="227.1" y="137.1">SCL</text>
<text x="227.8" y="134.6">INT</text>
<text x="234" y="133.5">2</text>
<text x="234" y="136">7</text>
<text x="41.5" y="141.1">18*2</text>
<text x="50.6" y="142.2">B0</text>
<text x="68.6" y="142.2">C0</text>
<text x="76" y="141.1">19*2</text>
<text x="171.7" y="138.6">1</text>
<text x="211.8" y="138.6">5</text>
<text x="215.6" y="139.7">LEDA</text>
<text x="226.9" y="139.7">SDA</text>
<text x="234" y="138.6">1</text>
</g>
</svg>
